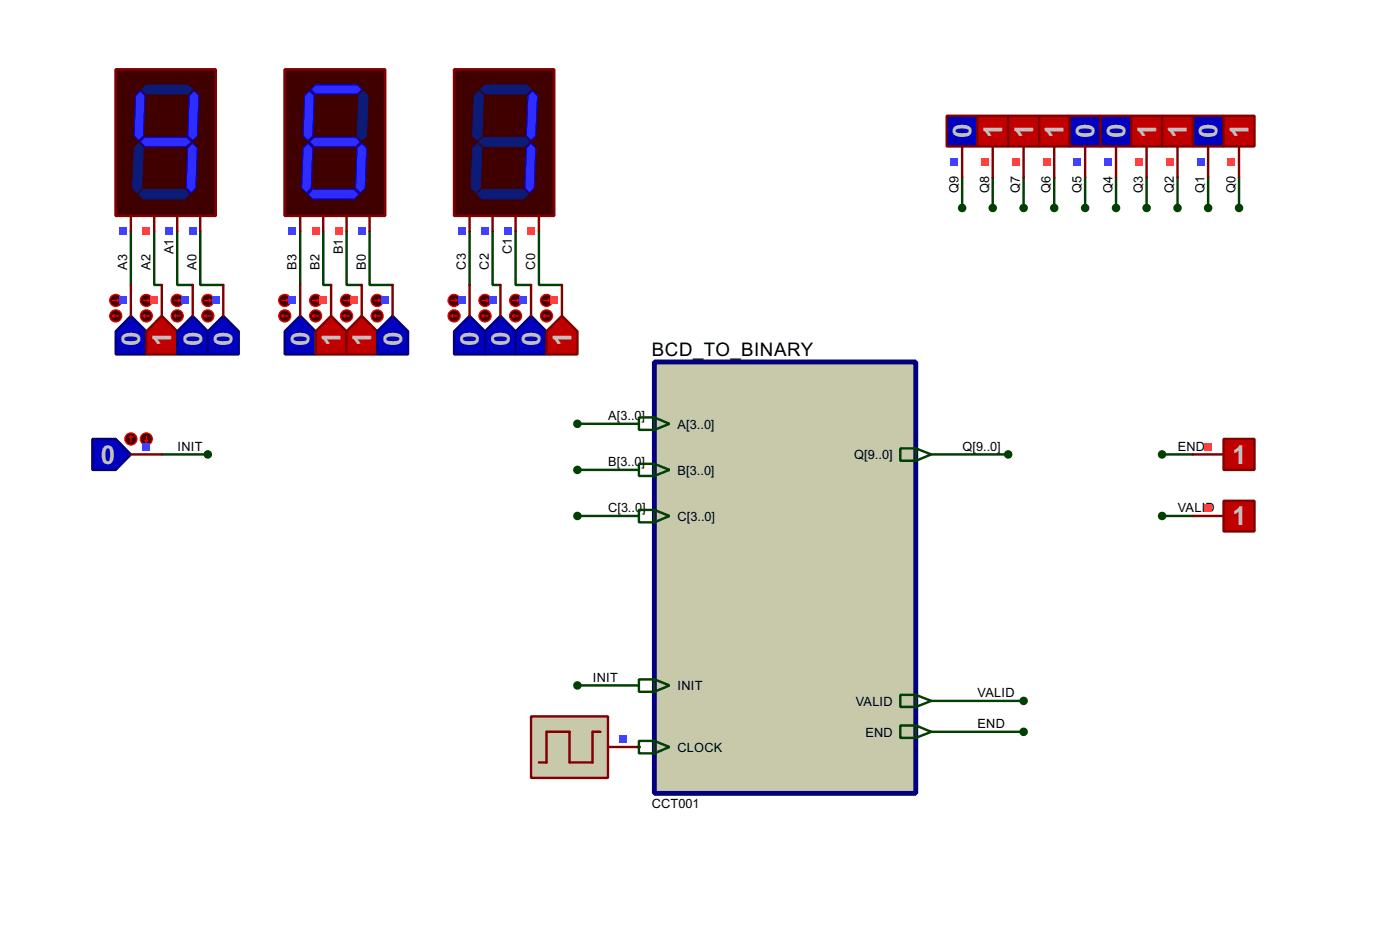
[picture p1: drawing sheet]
<svg xmlns="http://www.w3.org/2000/svg" width="231mm" height="155mm" viewBox="0 0 231 155" stroke-linecap="round" stroke-linejoin="round" font-family="sans-serif">
<g fill="none" stroke="#004000" stroke-width=".4">
<path d="M21.6 38.2v8.8M25.5 38.2v8.8h1.2M29.3 38.2v8.8h2.5M33.1 38.2v8.8h3.8M49.6 38.2v8.8M53.4 38.2v8.8h1.3M57.2 38.2v8.8h2.5M61 38.2v8.8h3.8M77.5 38.2v8.8M81.3 38.2v8.8h1.3M85.1 38.2v8.8h2.6M89 38.2v8.8h3.8"/>
<path d="M158.8 29.3v5M163.9 29.3v5M169 29.3v5M174 29.3v5M179.1 29.3v5M184.2 29.3v5M189.3 29.3v5M194.4 29.3v5M199.4 29.3v5M204.5 29.3v5M26.7 75h7.6M95.3 69.9h10.2"/>
<path d="M95.3 77.5h10.2M153.7 75h12.7M191.8 75h5.1M95.3 85.1h10.2M191.8 85.1h5.1M95.3 113.1h10.2M153.7 115.6h15.3M153.7 120.7h15.3"/>
</g>
<circle cx="105.5" cy="123.2" r=".2" fill="#004000"/>
<path d="M108 59.7h43.2v71.2h-43.2z" fill="#c8c8aa" stroke="#000080" stroke-width=".8"/>
<path d="M105.5 68.9h2.5l2.5 1-2.5 1h-2.5zM105.5 76.5h2.5l2.5 1-2.5 1h-2.5zM108 68.9v2M108 76.5v2M148.6 74h2.6l2.5 1-2.5 1h-2.6zM151.2 74v2M105.5 84.1h2.5l2.5 1-2.5 1.1h-2.5zM108 84.1v2.1M105.5 112.1h2.5l2.5 1-2.5 1h-2.5zM108 112.1v2M148.6 119.7h2.6l2.5 1-2.5 1h-2.6zM151.2 119.7v2" fill="none" stroke="#004000" stroke-width=".4"/>
<g fill="#004000" stroke="#004000" stroke-width=".4">
<circle cx="95.3" cy="69.9" r=".5"/>
<circle cx="95.3" cy="77.5" r=".5"/>
<circle cx="95.3" cy="85.1" r=".5"/>
<circle cx="95.3" cy="113.1" r=".5"/>
<circle cx="166.4" cy="75" r=".5"/>
<circle cx="168.9" cy="120.7" r=".5"/>
</g>
<path d="M15.3 72.4h3.8l2.5 2.6-2.5 2.5h-3.8z" fill-rule="evenodd" fill="#0000c0" stroke="#000080" stroke-width=".4"/>
<path d="M21.6 75h5.1" fill="none" stroke="#800000" stroke-width=".4"/>
<circle cx="21.6" cy="72.4" r="1" fill="#400000" stroke="#f00" stroke-width=".2"/>
<path d="M21.6 71.9l-.2 .3M21.6 71.9l.3 .3M21.6 71.9v1.1" fill="none" stroke="#f00" stroke-width=".2"/>
<circle cx="24.1" cy="72.4" r="1" fill="#400000" stroke="#f00" stroke-width=".2"/>
<path d="M23.9 72.7l.3 .3M24.2 71.9v1.1M24.4 72.7l-.2 .3" fill="none" stroke="#f00" stroke-width=".2"/>
<path d="M23.5 73.1h1.3v1.2h-1.3z" fill="#4040ff"/>
<circle cx="34.3" cy="75" r=".5" fill="#004000" stroke="#004000" stroke-width=".4"/>
<path d="M19.1 11.5h16.5v24.1h-16.5z" fill="#400000" stroke="#800000" stroke-width=".4"/>
<path d="M23.4 14.8l.8-.8h6.8l.8 .8-.8 .7h-6.8z" fill-rule="evenodd" fill="#0c1a78" stroke="#0c1a78" stroke-width=".17"/>
<g fill="#2d2dff" stroke="#00f" stroke-width=".17">
<path d="M31.3 15.8l.8-.8 .7 .8-.2 6.6-.8 .8-.8-.8z" fill-rule="evenodd"/>
<path d="M23.9 22.7h6.9l.8 .7-.8 .8h-6.9l-.7-.8z" fill-rule="evenodd"/>
<path d="M23.2 15l.7 .8-.2 6.6-.8 .8-.7-.8 .2-6.6z" fill-rule="evenodd"/>
<path d="M31 24.4l.8-.7 .8 .7-.3 6.6-.7 .8-.8-.8z" fill-rule="evenodd"/>
</g>
<g fill="#0c1a78" stroke="#0c1a78" stroke-width=".17">
<path d="M23.7 31.3h6.8l.8 .8-.8 .7h-6.8l-.8-.7z" fill-rule="evenodd"/>
<path d="M22.2 24.4l.7-.7 .8 .7-.3 6.6-.7 .8-.8-.8z" fill-rule="evenodd"/>
</g>
<path d="M21.6 35.6v2.6M25.5 35.6v2.6M29.3 35.6v2.6M33.1 35.6v2.6" fill="none" stroke="#800000" stroke-width=".4"/>
<path d="M19.7 37.5h1.3v1.3h-1.3z" fill="#4040ff"/>
<path d="M23.5 37.5h1.3v1.3h-1.3z" fill="#ff4040"/>
<g fill="#4040ff">
<path d="M27.4 37.5h1.2v1.3h-1.2z"/>
<path d="M31.2 37.5h1.2v1.3h-1.2z"/>
</g>
<path d="M21.6 52.1l2.6 2.6v3.8h-5.1v-3.8z" fill-rule="evenodd" fill="#0000c0" stroke="#000080" stroke-width=".4"/>
<path d="M21.6 47v5.1" fill="none" stroke="#800000" stroke-width=".4"/>
<circle cx="19.1" cy="52.1" r="1" fill="#400000" stroke="#f00" stroke-width=".2"/>
<path d="M18.6 52.1l.3 .3M18.6 52.1h1M18.9 51.9l-.3 .2" fill="none" stroke="#f00" stroke-width=".2"/>
<circle cx="19.1" cy="49.6" r="1" fill="#400000" stroke="#f00" stroke-width=".2"/>
<path d="M18.6 49.6h1M19.4 49.3l.2 .3M19.6 49.6l-.2 .2" fill="none" stroke="#f00" stroke-width=".2"/>
<path d="M19.7 48.9h1.3v1.3h-1.3z" fill="#4040ff"/>
<path d="M24.2 54.7l2.5-2.6 2.6 2.6v3.8h-5.1z" fill-rule="evenodd" fill="#c00000" stroke="#800000" stroke-width=".4"/>
<path d="M26.7 47v5.1" fill="none" stroke="#800000" stroke-width=".4"/>
<circle cx="24.1" cy="52.1" r="1" fill="#400000" stroke="#f00" stroke-width=".2"/>
<path d="M23.7 52.1l.2 .3M23.7 52.1h1M23.9 51.9l-.2 .2" fill="none" stroke="#f00" stroke-width=".2"/>
<circle cx="24.1" cy="49.6" r="1" fill="#400000" stroke="#f00" stroke-width=".2"/>
<path d="M23.7 49.6h1M24.4 49.3l.3 .3M24.7 49.6l-.3 .2" fill="none" stroke="#f00" stroke-width=".2"/>
<path d="M24.8 48.9h1.3v1.3h-1.3z" fill="#ff4040"/>
<path d="M29.3 54.7l2.5-2.6 2.5 2.6v3.8h-5z" fill-rule="evenodd" fill="#0000c0" stroke="#000080" stroke-width=".4"/>
<path d="M31.8 47v5.1" fill="none" stroke="#800000" stroke-width=".4"/>
<circle cx="29.2" cy="52.1" r="1" fill="#400000" stroke="#f00" stroke-width=".2"/>
<path d="M28.8 52.1l.2 .3M28.8 52.1h1M29 51.9l-.2 .2" fill="none" stroke="#f00" stroke-width=".2"/>
<circle cx="29.2" cy="49.6" r="1" fill="#400000" stroke="#f00" stroke-width=".2"/>
<path d="M28.8 49.6h1M29.5 49.3l.3 .3M29.8 49.6l-.3 .2" fill="none" stroke="#f00" stroke-width=".2"/>
<path d="M29.9 48.9h1.3v1.3h-1.3z" fill="#4040ff"/>
<path d="M34.3 54.7l2.6-2.6 2.5 2.6v3.8h-5.1z" fill-rule="evenodd" fill="#0000c0" stroke="#000080" stroke-width=".4"/>
<path d="M36.9 47v5.1" fill="none" stroke="#800000" stroke-width=".4"/>
<circle cx="34.3" cy="52.1" r="1" fill="#400000" stroke="#f00" stroke-width=".2"/>
<path d="M33.8 52.1l.3 .3M33.8 52.1h1.1M34.1 51.9l-.3 .2" fill="none" stroke="#f00" stroke-width=".2"/>
<circle cx="34.3" cy="49.6" r="1" fill="#400000" stroke="#f00" stroke-width=".2"/>
<path d="M33.8 49.6h1.1M34.6 49.3l.3 .3M34.9 49.6l-.3 .2" fill="none" stroke="#f00" stroke-width=".2"/>
<path d="M35 48.9h1.2v1.3h-1.2z" fill="#4040ff"/>
<path d="M47 11.5h16.6v24.1h-16.6z" fill="#400000" stroke="#800000" stroke-width=".4"/>
<path d="M51.4 14.8l.7-.8h6.9l.7 .8-.7 .7h-6.9z" fill-rule="evenodd" fill="#2d2dff" stroke="#00f" stroke-width=".17"/>
<path d="M60 15l.8 .8-.3 6.6-.8 .8-.7-.8 .2-6.6z" fill-rule="evenodd" fill="#0c1a78" stroke="#0c1a78" stroke-width=".17"/>
<g fill="#2d2dff" stroke="#00f" stroke-width=".17">
<path d="M51.1 23.4l.8-.7h6.8l.8 .7-.8 .8h-6.8z" fill-rule="evenodd"/>
<path d="M50.3 15.8l.8-.8 .8 .8-.3 6.6-.7 .8-.8-.8z" fill-rule="evenodd"/>
<path d="M59 24.4l.7-.7 .8 .7-.2 6.6-.8 .8-.8-.8z" fill-rule="evenodd"/>
<path d="M51.6 31.3h6.9l.7 .8-.7 .7h-6.9l-.7-.7z" fill-rule="evenodd"/>
<path d="M50.1 24.4l.8-.7 .7 .7-.2 6.6-.8 .8-.8-.8z" fill-rule="evenodd"/>
</g>
<path d="M49.6 35.6v2.6M53.4 35.6v2.6M57.2 35.6v2.6M61 35.6v2.6" fill="none" stroke="#800000" stroke-width=".4"/>
<path d="M47.7 37.5h1.2v1.3h-1.2z" fill="#4040ff"/>
<g fill="#ff4040">
<path d="M51.5 37.5h1.3v1.3h-1.3z"/>
<path d="M55.3 37.5h1.3v1.3h-1.3z"/>
</g>
<path d="M59.1 37.5h1.3v1.3h-1.3z" fill="#4040ff"/>
<path d="M47 54.7l2.6-2.6 2.5 2.6v3.8h-5.1z" fill-rule="evenodd" fill="#0000c0" stroke="#000080" stroke-width=".4"/>
<path d="M49.6 47v5.1" fill="none" stroke="#800000" stroke-width=".4"/>
<circle cx="47" cy="52.1" r="1" fill="#400000" stroke="#f00" stroke-width=".2"/>
<path d="M46.5 52.1l.3 .3M46.5 52.1h1.1M46.8 51.9l-.3 .2" fill="none" stroke="#f00" stroke-width=".2"/>
<circle cx="47" cy="49.6" r="1" fill="#400000" stroke="#f00" stroke-width=".2"/>
<path d="M46.5 49.6h1.1M47.3 49.3l.3 .3M47.6 49.6l-.3 .2" fill="none" stroke="#f00" stroke-width=".2"/>
<path d="M47.7 48.9h1.2v1.3h-1.2z" fill="#4040ff"/>
<path d="M52.1 54.7l2.6-2.6 2.5 2.6v3.8h-5.1z" fill-rule="evenodd" fill="#c00000" stroke="#800000" stroke-width=".4"/>
<path d="M54.7 47v5.1" fill="none" stroke="#800000" stroke-width=".4"/>
<circle cx="52.1" cy="52.1" r="1" fill="#400000" stroke="#f00" stroke-width=".2"/>
<path d="M51.6 52.1l.3 .3M51.6 52.1h1M51.9 51.9l-.3 .2" fill="none" stroke="#f00" stroke-width=".2"/>
<circle cx="52.1" cy="49.6" r="1" fill="#400000" stroke="#f00" stroke-width=".2"/>
<path d="M51.6 49.6h1M52.4 49.3l.2 .3M52.6 49.6l-.2 .2" fill="none" stroke="#f00" stroke-width=".2"/>
<path d="M52.8 48.9h1.2v1.3h-1.2z" fill="#ff4040"/>
<path d="M59.7 52.1l2.6 2.6v3.8h-5.1v-3.8z" fill-rule="evenodd" fill="#c00000" stroke="#800000" stroke-width=".4"/>
<path d="M59.7 47v5.1" fill="none" stroke="#800000" stroke-width=".4"/>
<circle cx="57.2" cy="52.1" r="1" fill="#400000" stroke="#f00" stroke-width=".2"/>
<path d="M56.7 52.1l.3 .3M56.7 52.1h1M57 51.9l-.3 .2" fill="none" stroke="#f00" stroke-width=".2"/>
<circle cx="57.2" cy="49.6" r="1" fill="#400000" stroke="#f00" stroke-width=".2"/>
<path d="M56.7 49.6h1M57.5 49.3l.2 .3M57.7 49.6l-.2 .2" fill="none" stroke="#f00" stroke-width=".2"/>
<path d="M57.8 48.9h1.3v1.3h-1.3z" fill="#ff4040"/>
<path d="M62.3 54.7l2.5-2.6 2.6 2.6v3.8h-5.1z" fill-rule="evenodd" fill="#0000c0" stroke="#000080" stroke-width=".4"/>
<path d="M64.8 47v5.1" fill="none" stroke="#800000" stroke-width=".4"/>
<circle cx="62.2" cy="52.1" r="1" fill="#400000" stroke="#f00" stroke-width=".2"/>
<path d="M61.8 52.1l.2 .3M61.8 52.1h1M62 51.9l-.2 .2" fill="none" stroke="#f00" stroke-width=".2"/>
<circle cx="62.2" cy="49.6" r="1" fill="#400000" stroke="#f00" stroke-width=".2"/>
<path d="M61.8 49.6h1M62.5 49.3l.3 .3M62.8 49.6l-.3 .2" fill="none" stroke="#f00" stroke-width=".2"/>
<path d="M62.9 48.9h1.3v1.3h-1.3z" fill="#4040ff"/>
<path d="M75 11.5h16.5v24.1h-16.5z" fill="#400000" stroke="#800000" stroke-width=".4"/>
<path d="M79.3 14.8l.8-.8h6.8l.8 .8-.8 .7h-6.8z" fill-rule="evenodd" fill="#0c1a78" stroke="#0c1a78" stroke-width=".17"/>
<path d="M87.9 15l.8 .8-.3 6.6-.7 .8-.8-.8 .3-6.6z" fill-rule="evenodd" fill="#2d2dff" stroke="#00f" stroke-width=".17"/>
<g fill="#0c1a78" stroke="#0c1a78" stroke-width=".17">
<path d="M79 23.4l.8-.7h6.9l.7 .7-.7 .8h-6.9z" fill-rule="evenodd"/>
<path d="M79 15l.8 .8-.2 6.6-.8 .8-.8-.8 .3-6.6z" fill-rule="evenodd"/>
</g>
<path d="M86.9 24.4l.8-.7 .7 .7-.2 6.6-.8 .8-.7-.8z" fill-rule="evenodd" fill="#2d2dff" stroke="#00f" stroke-width=".17"/>
<g fill="#0c1a78" stroke="#0c1a78" stroke-width=".17">
<path d="M78.8 32.1l.8-.8h6.8l.8 .8-.8 .7h-6.8z" fill-rule="evenodd"/>
<path d="M78 24.4l.8-.7 .8 .7-.3 6.6-.8 .8-.7-.8z" fill-rule="evenodd"/>
</g>
<path d="M77.5 35.6v2.6M81.3 35.6v2.6M85.1 35.6v2.6M89 35.6v2.6" fill="none" stroke="#800000" stroke-width=".4"/>
<g fill="#4040ff">
<path d="M75.6 37.5h1.3v1.3h-1.3z"/>
<path d="M79.4 37.5h1.3v1.3h-1.3z"/>
<path d="M83.2 37.5h1.3v1.3h-1.3z"/>
</g>
<path d="M87 37.5h1.3v1.3h-1.3z" fill="#ff4040"/>
<path d="M75 54.7l2.5-2.6 2.6 2.6v3.8h-5.1z" fill-rule="evenodd" fill="#0000c0" stroke="#000080" stroke-width=".4"/>
<path d="M77.5 47v5.1" fill="none" stroke="#800000" stroke-width=".4"/>
<circle cx="74.9" cy="52.1" r="1" fill="#400000" stroke="#f00" stroke-width=".2"/>
<path d="M74.5 52.1l.2 .3M74.5 52.1h1M74.7 51.9l-.2 .2" fill="none" stroke="#f00" stroke-width=".2"/>
<circle cx="74.9" cy="49.6" r="1" fill="#400000" stroke="#f00" stroke-width=".2"/>
<path d="M74.5 49.6h1M75.2 49.3l.3 .3M75.5 49.6l-.3 .2" fill="none" stroke="#f00" stroke-width=".2"/>
<path d="M75.6 48.9h1.3v1.3h-1.3z" fill="#4040ff"/>
<path d="M80.1 54.7l2.5-2.6 2.5 2.6v3.8h-5z" fill-rule="evenodd" fill="#0000c0" stroke="#000080" stroke-width=".4"/>
<path d="M82.6 47v5.1" fill="none" stroke="#800000" stroke-width=".4"/>
<circle cx="80" cy="52.1" r="1" fill="#400000" stroke="#f00" stroke-width=".2"/>
<path d="M79.6 52.1l.2 .3M79.6 52.1h1M79.8 51.9l-.2 .2" fill="none" stroke="#f00" stroke-width=".2"/>
<circle cx="80" cy="49.6" r="1" fill="#400000" stroke="#f00" stroke-width=".2"/>
<path d="M79.6 49.6h1M80.3 49.3l.3 .3M80.6 49.6l-.3 .2" fill="none" stroke="#f00" stroke-width=".2"/>
<path d="M80.7 48.9h1.3v1.3h-1.3z" fill="#4040ff"/>
<path d="M85.1 54.7l2.6-2.6 2.5 2.6v3.8h-5.1z" fill-rule="evenodd" fill="#0000c0" stroke="#000080" stroke-width=".4"/>
<path d="M87.7 47v5.1" fill="none" stroke="#800000" stroke-width=".4"/>
<circle cx="85.1" cy="52.1" r="1" fill="#400000" stroke="#f00" stroke-width=".2"/>
<path d="M84.6 52.1l.3 .3M84.6 52.1h1.1M84.9 51.9l-.3 .2" fill="none" stroke="#f00" stroke-width=".2"/>
<circle cx="85.1" cy="49.6" r="1" fill="#400000" stroke="#f00" stroke-width=".2"/>
<path d="M84.6 49.6h1.1M85.4 49.3l.3 .3M85.7 49.6l-.3 .2" fill="none" stroke="#f00" stroke-width=".2"/>
<path d="M85.8 48.9h1.2v1.3h-1.2z" fill="#4040ff"/>
<path d="M90.2 54.7l2.6-2.6 2.5 2.6v3.8h-5.1z" fill-rule="evenodd" fill="#c00000" stroke="#800000" stroke-width=".4"/>
<path d="M92.8 47v5.1" fill="none" stroke="#800000" stroke-width=".4"/>
<circle cx="90.2" cy="52.1" r="1" fill="#400000" stroke="#f00" stroke-width=".2"/>
<path d="M89.7 52.1l.3 .3M89.7 52.1h1M90 51.9l-.3 .2" fill="none" stroke="#f00" stroke-width=".2"/>
<circle cx="90.2" cy="49.6" r="1" fill="#400000" stroke="#f00" stroke-width=".2"/>
<path d="M89.7 49.6h1M90.5 49.3l.2 .3M90.7 49.6l-.2 .2" fill="none" stroke="#f00" stroke-width=".2"/>
<path d="M90.9 48.9h1.2v1.3h-1.2z" fill="#ff4040"/>
<path d="M156.3 19.1h5v5.1h-5z" fill-rule="evenodd" fill="#0000c0" stroke="#800000" stroke-width=".4"/>
<path d="M158.8 24.2v5.1" fill="none" stroke="#800000" stroke-width=".4"/>
<path d="M156.9 26.1h1.3v1.3h-1.3z" fill="#4040ff"/>
<path d="M161.3 19.1h5.1v5.1h-5.1z" fill-rule="evenodd" fill="#c00000" stroke="#800000" stroke-width=".4"/>
<path d="M163.9 24.2v5.1" fill="none" stroke="#800000" stroke-width=".4"/>
<path d="M162 26.1h1.2v1.3h-1.2z" fill="#ff4040"/>
<path d="M166.4 19.1h5.1v5.1h-5.1z" fill-rule="evenodd" fill="#c00000" stroke="#800000" stroke-width=".4"/>
<path d="M169 24.2v5.1" fill="none" stroke="#800000" stroke-width=".4"/>
<path d="M167.1 26.1h1.2v1.3h-1.2z" fill="#ff4040"/>
<path d="M171.5 19.1h5.1v5.1h-5.1z" fill-rule="evenodd" fill="#c00000" stroke="#800000" stroke-width=".4"/>
<path d="M174 24.2v5.1" fill="none" stroke="#800000" stroke-width=".4"/>
<path d="M172.1 26.1h1.3v1.3h-1.3z" fill="#ff4040"/>
<path d="M176.6 19.1h5.1v5.1h-5.1z" fill-rule="evenodd" fill="#0000c0" stroke="#800000" stroke-width=".4"/>
<path d="M179.1 24.2v5.1" fill="none" stroke="#800000" stroke-width=".4"/>
<path d="M177.2 26.1h1.3v1.3h-1.3z" fill="#4040ff"/>
<path d="M181.7 19.1h5v5.1h-5z" fill-rule="evenodd" fill="#0000c0" stroke="#800000" stroke-width=".4"/>
<path d="M184.2 24.2v5.1" fill="none" stroke="#800000" stroke-width=".4"/>
<path d="M182.3 26.1h1.3v1.3h-1.3z" fill="#4040ff"/>
<path d="M186.7 19.1h5.1v5.1h-5.1z" fill-rule="evenodd" fill="#c00000" stroke="#800000" stroke-width=".4"/>
<path d="M189.3 24.2v5.1" fill="none" stroke="#800000" stroke-width=".4"/>
<path d="M187.4 26.1h1.2v1.3h-1.2z" fill="#ff4040"/>
<path d="M191.8 19.1h5.1v5.1h-5.1z" fill-rule="evenodd" fill="#c00000" stroke="#800000" stroke-width=".4"/>
<path d="M194.4 24.2v5.1" fill="none" stroke="#800000" stroke-width=".4"/>
<path d="M192.5 26.1h1.2v1.3h-1.2z" fill="#ff4040"/>
<path d="M196.9 19.1h5.1v5.1h-5.1z" fill-rule="evenodd" fill="#0000c0" stroke="#800000" stroke-width=".4"/>
<path d="M199.4 24.2v5.1" fill="none" stroke="#800000" stroke-width=".4"/>
<path d="M197.5 26.1h1.3v1.3h-1.3z" fill="#4040ff"/>
<path d="M202 19.1h5.1v5.1h-5.1z" fill-rule="evenodd" fill="#c00000" stroke="#800000" stroke-width=".4"/>
<path d="M204.5 24.2v5.1" fill="none" stroke="#800000" stroke-width=".4"/>
<path d="M202.6 26.1h1.3v1.3h-1.3z" fill="#ff4040"/>
<g fill="#004000" stroke="#004000" stroke-width=".4">
<circle cx="158.8" cy="34.3" r=".5"/>
<circle cx="163.8" cy="34.3" r=".5"/>
<circle cx="168.9" cy="34.3" r=".5"/>
<circle cx="174" cy="34.3" r=".5"/>
<circle cx="179.1" cy="34.3" r=".5"/>
<circle cx="184.2" cy="34.3" r=".5"/>
<circle cx="189.2" cy="34.3" r=".5"/>
<circle cx="194.3" cy="34.3" r=".5"/>
<circle cx="199.4" cy="34.3" r=".5"/>
<circle cx="204.5" cy="34.3" r=".5"/>
</g>
<path d="M202 72.4h5.1v5.1h-5.1z" fill-rule="evenodd" fill="#c00000" stroke="#800000" stroke-width=".4"/>
<path d="M196.9 75h5.1" fill="none" stroke="#800000" stroke-width=".4"/>
<path d="M198.8 73.1h1.3v1.2h-1.3z" fill="#ff4040"/>
<g fill="#004000" stroke="#004000" stroke-width=".4">
<circle cx="191.8" cy="75" r=".5"/>
<circle cx="168.9" cy="115.6" r=".5"/>
</g>
<path d="M148.6 114.6h2.6l2.5 1-2.5 1h-2.6zM151.2 114.6v2" fill="none" stroke="#004000" stroke-width=".4"/>
<path d="M202 82.6h5.1v5.1h-5.1z" fill-rule="evenodd" fill="#c00000" stroke="#800000" stroke-width=".4"/>
<path d="M196.9 85.1h5.1" fill="none" stroke="#800000" stroke-width=".4"/>
<path d="M198.8 83.2h1.3v1.3h-1.3z" fill="#ff4040"/>
<circle cx="191.8" cy="85.1" r=".5" fill="#004000" stroke="#004000" stroke-width=".4"/>
<path d="M87.7 118.2h12.7v10.1h-12.7z" fill="#c8c8aa" stroke="#800000" stroke-width=".4"/>
<path d="M99.1 120.7h-1.3v5.1h-3.8v-5.1h-3.8v5.1h-1.2M100.4 123.2h5.1" fill="none" stroke="#800000" stroke-width=".4"/>
<path d="M102.3 121.3h1.3v1.3h-1.3z" fill="#4040ff"/>
<path d="M105.5 122.2h2.5l2.5 1-2.5 1.1h-2.5zM108 122.2v2.1" fill="none" stroke="#004000" stroke-width=".4"/>
<g font-size="4.8" fill="#c0c0c0">
<text x="160.4" y="22.7" transform="rotate(-90 160.4 22.7)">0</text>
<text x="165.4" y="22.8" transform="rotate(-90 165.4 22.8)">1</text>
<text x="170.5" y="22.8" transform="rotate(-90 170.5 22.8)">1</text>
<text x="175.6" y="22.8" transform="rotate(-90 175.6 22.8)">1</text>
<text x="180.6" y="22.8" transform="rotate(-90 180.6 22.8)">0</text>
<text x="185.8" y="22.7" transform="rotate(-90 185.8 22.7)">0</text>
<text x="190.8" y="22.8" transform="rotate(-90 190.8 22.8)">1</text>
<text x="195.9" y="22.7" transform="rotate(-90 195.9 22.7)">1</text>
<text x="201" y="22.8" transform="rotate(-90 201 22.8)">0</text>
<text x="206" y="22.7" transform="rotate(-90 206 22.7)">1</text>
<text x="23.2" y="57.1" transform="rotate(-90 23.2 57.1)">0</text>
<text x="28.2" y="57.1" transform="rotate(-90 28.2 57.1)">1</text>
<text x="33.3" y="57.1" transform="rotate(-90 33.3 57.1)">0</text>
<text x="38.4" y="57.1" transform="rotate(-90 38.4 57.1)">0</text>
<text x="51.1" y="57.1" transform="rotate(-90 51.1 57.1)">0</text>
<text x="56.2" y="57.1" transform="rotate(-90 56.2 57.1)">1</text>
<text x="61.3" y="57.1" transform="rotate(-90 61.3 57.1)">1</text>
<text x="66.3" y="57.1" transform="rotate(-90 66.3 57.1)">0</text>
<text x="79.1" y="57.1" transform="rotate(-90 79.1 57.1)">0</text>
<text x="84.1" y="57.1" transform="rotate(-90 84.1 57.1)">0</text>
<text x="89.2" y="57.1" transform="rotate(-90 89.2 57.1)">0</text>
<text x="94.3" y="57.1" transform="rotate(-90 94.3 57.1)">1</text>
<text x="16.7" y="76.5">0</text>
<text x="203.4" y="76.5">1</text>
<text x="203.4" y="86.7">1</text>
</g>
<text font-size="3.5" x="107.6" y="58.7">BCD_TO_BINARY</text>
<g font-size="2.4">
<text x="158.2" y="31.8" transform="rotate(-90 158.2 31.8)">Q9</text>
<text x="163.3" y="31.8" transform="rotate(-90 163.3 31.8)">Q8</text>
<text x="168.4" y="31.8" transform="rotate(-90 168.4 31.8)">Q7</text>
<text x="173.4" y="31.8" transform="rotate(-90 173.4 31.8)">Q6</text>
<text x="178.5" y="31.8" transform="rotate(-90 178.5 31.8)">Q5</text>
<text x="183.6" y="31.8" transform="rotate(-90 183.6 31.8)">Q4</text>
<text x="188.7" y="31.8" transform="rotate(-90 188.7 31.8)">Q3</text>
<text x="193.8" y="31.8" transform="rotate(-90 193.8 31.8)">Q2</text>
<text x="198.8" y="31.8" transform="rotate(-90 198.8 31.8)">Q1</text>
<text x="203.9" y="31.8" transform="rotate(-90 203.9 31.8)">Q0</text>
<text x="28.7" y="41.9" transform="rotate(-90 28.7 41.9)">A1</text>
<text x="56.6" y="41.9" transform="rotate(-90 56.6 41.9)">B1</text>
<text x="84.5" y="41.9" transform="rotate(-90 84.5 41.9)">C1</text>
<text x="21" y="44.5" transform="rotate(-90 21 44.5)">A3</text>
<text x="24.9" y="44.5" transform="rotate(-90 24.9 44.5)">A2</text>
<text x="32.5" y="44.5" transform="rotate(-90 32.5 44.5)">A0</text>
<text x="49" y="44.5" transform="rotate(-90 49 44.5)">B3</text>
<text x="52.8" y="44.5" transform="rotate(-90 52.8 44.5)">B2</text>
<text x="60.4" y="44.5" transform="rotate(-90 60.4 44.5)">B0</text>
<text x="76.9" y="44.5" transform="rotate(-90 76.9 44.5)">C3</text>
<text x="80.7" y="44.5" transform="rotate(-90 80.7 44.5)">C2</text>
<text x="88.4" y="44.5" transform="rotate(-90 88.4 44.5)">C0</text>
<text x="100.4" y="69.3">A[3..0</text>
<text x="105.9" y="69.3">]</text>
<text x="111.8" y="70.7">A[3..0]</text>
<text x="29.3" y="74.4">INIT</text>
<text x="100.4" y="76.9">B[3..0</text>
<text x="105.9" y="76.9">]</text>
<text x="141" y="75.8">Q[9..0]</text>
<text x="158.8" y="74.4">Q[9..0]</text>
<text x="194.4" y="74.4">END</text>
<text x="111.8" y="78.3">B[3..0]</text>
<text x="100.4" y="84.5">C[3..0</text>
<text x="106" y="84.5">]</text>
<text x="111.8" y="85.9">C[3..0]</text>
<text x="194.4" y="84.5">VALID</text>
<text x="97.8" y="112.5">INIT</text>
<text x="111.8" y="113.9">INIT</text>
<text x="141.2" y="116.4">VALID</text>
<text x="161.3" y="115">VALID</text>
<text x="111.8" y="124">CLOCK</text>
<text x="142.8" y="121.5">END</text>
<text x="161.3" y="120.1">END</text>
<text x="107.6" y="133.3">CCT001</text>
</g>
</svg>
